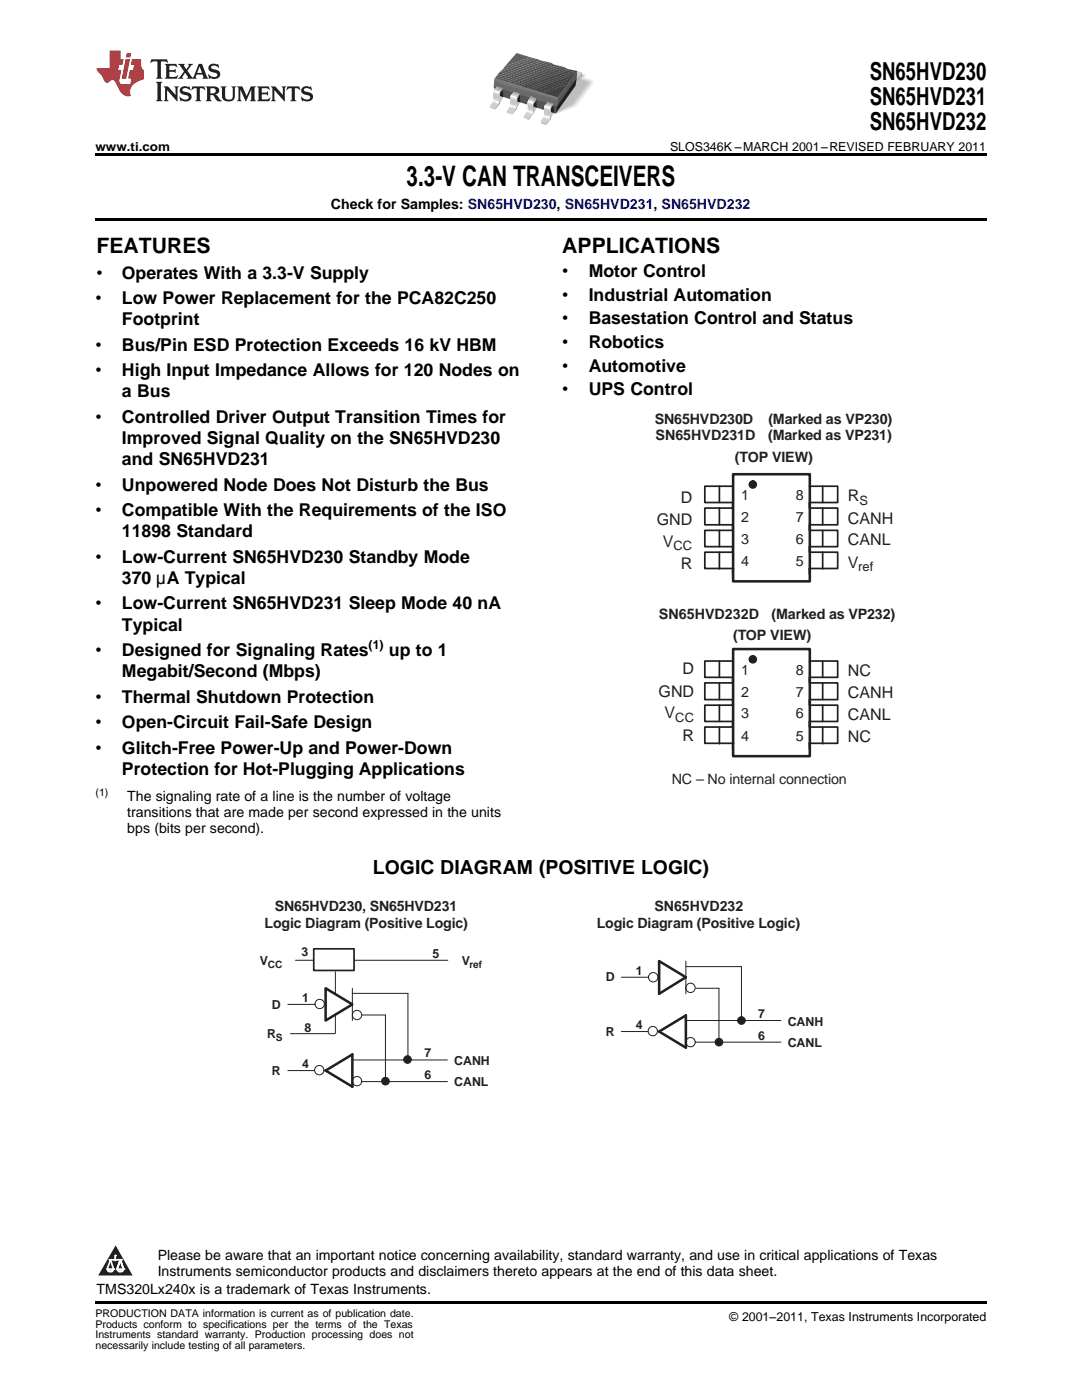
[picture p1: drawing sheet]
<svg xmlns="http://www.w3.org/2000/svg" width="216mm" height="279mm" viewBox="0 0 216 279" stroke-linecap="round" stroke-linejoin="round" font-family="sans-serif">
<path d="M30.2 11.8l-.2 .8a1.31 1.31 0 0 1 1.4-.3v2.9l-.3 .5h1.3l-.3-.5v-2.7l.3-.3a1.09 1.09 0 0 1 1.1 .4l-.2-.8zM32.9 12.8l.3 .4v2l-.3 .5h2.4l.2-.7a1.48 1.48 0 0 1-1.7 .3v-1l1 .1 .2 .2v-.9l-.2 .3h-1v-.7l.2-.2a1.73 1.73 0 0 1 1.4 .3l-.2-.6zM35.5 12.8l1.2 1.4-.7 1-.5 .5h1.1l-.2-.3 .5-.9 .6 .9-.2 .3h2l-.3-.3 .2-.5h1.2l.2 .5-.2 .3h1.2l-.3-.4-1-2.5h-.6l-1.3 2.7-1-1.4 1.1-1.3h-1l.2 .2-.5 .9-.5-.9 .2-.2zM39.8 13.3l.5 1.3h-1zM41.9 12.9a.83 .83 0 0 0-.3 1 .83 .83 0 0 0 .8 .5l.8 .2 .2 .3a1 1 0 0 1-1 .5 1 1 0 0 1-.8-.6l.1 .9 .2-.1a1.65 1.65 0 0 0 2-.5 .89 .89 0 0 0-.8-1.2l-.8-.2-.2-.3a.91 .91 0 0 1 1.6 .2l-.2-.8h-.4a1.34 1.34 0 0 0-1.2 .1zM31.1 16.3l.3 .5v2.9l-.3 .5h1.3l-.3-.5v-2.9l.3-.5zM32.7 17.2l.2 .5v2l-.2 .5h.9l-.3-.5 .1-1.7 2 2.2v-2.5l.3-.5h-.9l.2 .3v1.4l-1.5-1.7zM36.2 17.4a.83 .83 0 0 0-.3 .9 .83 .83 0 0 0 .8 .6l.8 .2 .2 .3a1 1 0 0 1-1 .5 1 1 0 0 1-.8-.6l.1 .9 .2-.1a1.66 1.66 0 0 0 2-.5 .89 .89 0 0 0-.9-1.2l-.7-.2-.2-.3a.91 .91 0 0 1 1.6 .2l-.2-.9-.4 .1a1.36 1.36 0 0 0-1.2 .1zM38.4 17.2l-.2 .9a.61 .61 0 0 1 1.1-.3v1.9l-.4 .5h1.3l-.3-.5v-1.9l.2-.2a.81 .81 0 0 1 .8 .5l-.1-.9zM41 17.2l.3 .5v2l-.3 .5h1.3l-.3-.3v-.9a.72 .72 0 0 1 .9 .6 .85 .85 0 0 0 1.4 .5l-.5-.3-.5-.7-.3-.3a.78 .78 0 0 0 .7-.7 .78 .78 0 0 0-.7-.8zM42 17.7l.2-.1a.6 .6 0 0 1 .7 .1 .6 .6 0 0 1 .1 .7l-.2 .2h-.8zM44 17.2l.3 .3a3.4 3.4 0 0 0 .3 2.4 1.57 1.57 0 0 0 2.2-.3l.1-2.1 .2-.3h-1l.3 .5v1.5a.76 .76 0 0 1-.7 .7 .76 .76 0 0 1-.8-.7v-1.5l.3-.5zM47.3 17.2l.3 .5v2l-.3 .5h.9l-.2-.5v-1.8l1 2.3 1.1-2.3v1.8l-.2 .5h1.2l-.3-.5v-2l.3-.5h-1.1l-.8 2-.8-2zM51.3 17.2l.3 .5v2l-.3 .5h2.4l.2-.7a1.49 1.49 0 0 1-1.6 .3l-.1-1h1l.3 .3v-.9l-.3 .3h-1v-.7l.3-.2a1.73 1.73 0 0 1 1.4 .3l-.3-.7zM54.1 17.2l.3 .5v2l-.3 .5h1l-.4-.5 .1-1.7 2 2.2v-2.5l.3-.5h-.9l.2 .3v1.4l-1.5-1.7zM57.4 17.2l-.2 .9a.8 .8 0 0 1 1-.5v2.1l-.3 .5h1.3l-.4-.5v-1.9l.2-.2a.81 .81 0 0 1 .9 .5l-.2-.9zM60.4 17.4a.83 .83 0 0 0-.3 .9 .83 .83 0 0 0 .8 .6l.8 .2 .2 .3a1 1 0 0 1-1 .5 1 1 0 0 1-.8-.6l.2 .9 .1-.1a1.66 1.66 0 0 0 2-.5 .89 .89 0 0 0-.8-1.2l-.8-.2-.2-.3a.91 .91 0 0 1 1.6 .2l-.2-.9-.3 .1a1.35 1.35 0 0 0-1.3 .1z" fill="#231f20"/>
<path d="M21.9 10.1v3.5h-2.6a2.13 2.13 0 0 0 .9 1.4l.4 .6a.94 .94 0 0 0 1.1 .9 .75 .75 0 0 1 .6-.5 .75 .75 0 0 1 .7 .4l.5 1a2.1 2.1 0 0 0 2.6 1.7 2.2 2.2 0 0 1 1.7-3l.9-.3v-1.8a1.16 1.16 0 0 1-.5-1v-1.2h-1.9l-.2 1.2h.7l-.3 1h-.6l-.3 1.3v.3l.6 .1-.2 1.1h-.9a.93 .93 0 0 1-1.3-.8l.4-2h-.6l.2-1h.6l.3-1.2h-.6v-1.7zM25.1 11.8l-.8 3.9h.9l.7-3.9zM25.3 10.6l-.2 .9h.9l.2-.9z" fill="#ee1d23"/>
<g fill="#c7c8ca">
<path d="M99.4 19l1 .4-.8 1.5z"/>
<path d="M102.9 20.2l.9 .2-.9 1.4z"/>
<path d="M106.3 21.2l.8 .3-.8 1.4z"/>
<path d="M109.6 22.2l.9 .3-.7 1.5z"/>
</g>
<path d="M102.1 17.8l6.1-4.8 8.8 1.8-.4 .7 1.5 .3a.59 .59 0 0 1 .3 .8l-3.4 4.7-4 1.4-9.9-3.3z" fill-rule="evenodd" fill="#f2f3f4"/>
<path d="M102.2 17.8l6-4.6 8.6 1.8-.3 .5 1.5 .6 .3 .3-3.5 4.8-3.8 1.5-9.6-3.3z" fill-rule="evenodd" fill="#e9eaeb"/>
<path d="M102.4 17.8l5.8-4.4 8.6 1.6-.5 .7 .7 .1a1.07 1.07 0 0 1 1.1 .8l-2.6 3.3a4 4 0 0 1-2.2 1.7l-2.3 1.1-9.4-3.5z" fill-rule="evenodd" fill="#e0e1e3"/>
<path d="M102.7 17.8l5.5-4.4 8.4 1.6-.5 .7 .5 .1a1.07 1.07 0 0 1 1.2 .7l-.6 1-1.8 2.4a3.9 3.9 0 0 1-2.2 1.7l-2.2 .9-3.3-1.1-5.8-2.2z" fill-rule="evenodd" fill="#d5d6d8"/>
<path d="M102.9 17.8l5.3-4.3 8.3 1.5-.6 .8 1.5 .4 .2 .3-2.4 3.3a3.1 3.1 0 0 1-1.8 1.5l-2.4 1.2-8.9-3.3z" fill-rule="evenodd" fill="#cdced0"/>
<path d="M103.1 17.8l5.3-4.1 8.1 1.3-.7 .8 1.2 .4 .3 .3v.3l-3 4.1-3.4 1.6-8.5-3.5z" fill-rule="evenodd" fill="#c7c8ca"/>
<path d="M103.4 17.8l5-3.9 7.9 1.1-.5 .8 1 .4 .4 .3-.1 .3-2.9 3.9-3.3 1.8-8.3-3.5z" fill-rule="evenodd" fill="#bcbdc0"/>
<path d="M115 14.1l1.1 .4-1 1.5-.4-1.4z" fill-rule="evenodd" fill="#cbcfd4"/>
<path d="M116.1 14.5v.5l-1.1 1.4 .1-.4z" fill="#a4a7ad"/>
<g fill="#cbcfd4">
<path d="M114.8 14.3l1.1 .3z"/>
<path d="M114.8 14.3l1.1 .3v.2z"/>
<path d="M114.8 14.3l1.1 .5-1.1-.3z"/>
<path d="M114.7 14.5l1.1 .3v.2z"/>
<path d="M114.8 14.6l1 .4z"/>
<path d="M114.8 14.3l.2-.2 1.1 .4-.2 .1z" fill-rule="evenodd"/>
<path d="M114.7 14.5l1.2 .3z" fill-rule="evenodd"/>
</g>
<g fill="#c4c9cf">
<path d="M114.8 14.6l1 .4z"/>
<path d="M114.8 14.6l1 .4v.2l-1-.4z"/>
<path d="M114.8 14.8l1 .4z"/>
<path d="M114.8 14.8l.8 .4-.8-.2z"/>
<path d="M114.8 15l.8 .2v.1z"/>
<path d="M114.8 15l.8 .3z"/>
</g>
<g fill="#c0c4ca">
<path d="M115 15.2l.6 .1z"/>
<path d="M115 15.2l.4 .1v.2l-.4-.2z"/>
<path d="M115 15.3l.4 .2z"/>
<path d="M115 15.3l.4 .2v.2l-.4-.2z"/>
<path d="M115 15.5l.4 .2z"/>
</g>
<path d="M115 15.5l.3 .2-.2 .3z" fill="#babec4"/>
<path d="M98.8 16.9l12.4 4 .2 .3-.5 1.5-11.9-3.8-.5-1.6z" fill-rule="evenodd" fill="#545557"/>
<path d="M115.1 15.5l-.3 1.6-3.9 5.6 .3-2z" fill-rule="evenodd" fill="#231f20"/>
<path d="M115 14.1l.1 1.4-3.9 5.7v-1.8l-.2-.2z" fill-rule="evenodd" fill="#545557"/>
<path d="M98.7 15.7l12.3 3.5 .4 .2-.2 1.8-12.7-3.9z" fill-rule="evenodd" fill="#6b6a6e"/>
<g fill="#414142">
<path d="M108.2 18.6l5.1-1.8-2.1 2.6z"/>
<path d="M107.6 18.5l6.1-2.3-.4 .6-5.1 1.8z" fill-rule="evenodd"/>
<path d="M107 18.1l7.2-2.6-.5 .7-6.1 2.3z" fill-rule="evenodd"/>
<path d="M106.1 17.9l8.6-3.1-.5 .7-7.2 2.6z" fill-rule="evenodd"/>
</g>
<g fill="#48494b">
<path d="M105.5 17.8l9.6-3.5-.4 .5-8.6 3.1z" fill-rule="evenodd"/>
<path d="M104.9 17.6l9.8-3.5h.4v.2l-9.6 3.5z" fill-rule="evenodd"/>
<path d="M104.2 17.3l9.6-3.4 .9 .2-9.8 3.5z" fill-rule="evenodd"/>
</g>
<g fill="#4e4e50">
<path d="M103.6 17.1l9.5-3.4 .7 .2-9.6 3.4z" fill-rule="evenodd"/>
<path d="M102.9 16.9l9.7-3.5 .5 .3-9.5 3.4z" fill-rule="evenodd"/>
<path d="M102.2 16.8l9.7-3.6 .7 .2-9.7 3.5z" fill-rule="evenodd"/>
</g>
<g fill="#545557">
<path d="M101.6 16.4l9.6-3.4 .7 .2-9.7 3.6z" fill-rule="evenodd"/>
<path d="M100.8 16.3l9.7-3.4 .7 .1-9.6 3.4z" fill-rule="evenodd"/>
<path d="M100.1 16.2l9.8-3.7 .6 .4-9.7 3.4z" fill-rule="evenodd"/>
<path d="M99.4 16l9.9-3.6 .6 .1-9.8 3.7z" fill-rule="evenodd"/>
</g>
<g fill="#5c5b5e">
<path d="M98.8 15.7l9.6-3.5 .9 .2-9.9 3.6z" fill-rule="evenodd"/>
<path d="M99.1 15.2l8.7-3.2 .6 .2-9.7 3.5z" fill-rule="evenodd"/>
<path d="M99.6 14.5l7.5-2.7 .7 .2-8.7 3.2z" fill-rule="evenodd"/>
<path d="M99.6 14.5l.7-.6 6.2-2.3 .6 .2z" fill-rule="evenodd"/>
</g>
<g fill="#616164">
<path d="M103.1 10.6l2.8 .8-5.1 1.8z"/>
<path d="M100.8 13.2l5.1-1.8 .6 .2-6.2 2.3z" fill-rule="evenodd"/>
</g>
<g fill="#808084">
<path d="M98.8 15.7l12.4 3.7v.3l-12.4-3.9z"/>
<path d="M98.8 15.8l12.4 3.8v.1l-12.4-3.7z" fill-rule="evenodd"/>
</g>
<g fill="#78797c">
<path d="M98.8 15.8l12.4 3.9v.2l-12.5-3.9z" fill-rule="evenodd"/>
<path d="M98.7 16l11.6 3.4 .9 .3v.2l-12.5-3.7z" fill-rule="evenodd"/>
</g>
<g fill="#757578">
<path d="M98.7 16l12.5 3.9v.2l-12.5-3.8z" fill-rule="evenodd"/>
<path d="M98.7 16.2l9 2.7 3.5 1.2v.1l-12.5-3.9z" fill-rule="evenodd"/>
</g>
<g fill="#6b6a6e">
<path d="M98.7 16.4l12.5 4v.2l-12.5-4z"/>
<path d="M98.7 16.3l10.2 3 2.3 .8v.1z" fill-rule="evenodd"/>
<path d="M98.7 16.3l8.6 2.7 3.9 1.2v.2z" fill-rule="evenodd"/>
</g>
<path d="M115.1 14.3l-3.7 5.3z" fill="#717275"/>
<g fill="#6b6a6e">
<path d="M115.1 14.3l-.9 1.5-2.8 3.9 .8-1.4z" fill-rule="evenodd"/>
<path d="M115.1 14.3l-1.4 2.2-2.3 3.2 .3-.7z" fill-rule="evenodd"/>
</g>
<path d="M115.1 14.5l-3.7 5.4v-.3z" fill-rule="evenodd" fill="#67676a"/>
<g fill="#616164">
<path d="M115.1 14.5l-3.7 5.4 .3-.7z" fill-rule="evenodd"/>
<path d="M115.1 14.5v.3l-3.7 5.1 .3-.7z" fill-rule="evenodd"/>
</g>
<path d="M115.1 14.6l-3.7 5.5v-.4z" fill-rule="evenodd" fill="#5c5b5e"/>
<g fill="#545557">
<path d="M115.1 14.6v.4l-3.7 5.2v-.3z"/>
<path d="M115.1 14.6l-3.7 5.5 .6-1.1z" fill-rule="evenodd"/>
</g>
<g fill="#babec4">
<path d="M97.8 21.2l1 .3v.3l-1-.3z"/>
<path d="M101.1 22.4l1.1 .3v.2l-1.1-.4z"/>
<path d="M104.5 23.3l1 .3v.4l-1-.5z"/>
<path d="M108 24.3l.9 .3v.4l-.9-.4z"/>
</g>
<g fill="#231f20">
<path d="M99.4 17.4l.9 .2 .1 1.8-1-.4z" fill-rule="evenodd"/>
<path d="M102.7 18.5l1 .2 .1 1.7-.9-.2z" fill-rule="evenodd"/>
<path d="M106.1 19.6l.9 .1 .1 1.8-1-.3z" fill-rule="evenodd"/>
<path d="M109.6 20.6l.8 .1 .1 1.8-.9-.3z" fill-rule="evenodd"/>
</g>
<g fill="#a4a7ad">
<path d="M100.3 17.6v.3a.96 .96 0 0 0-.5 1l-.1 1.8-.9 1.1v-.3l.6-.8 .2-.5 .1-1.7z" fill-rule="evenodd"/>
<path d="M103.7 18.6l-.4 1.1-.1 1.8-1 1.4 .9-1.7v-1.8z" fill-rule="evenodd"/>
<path d="M107 19.6a1.31 1.31 0 0 1-.5 1.1l-.1 2-.9 1.3v-.4l.7-.9 .1-1.8a1.56 1.56 0 0 1 .7-1.3z" fill-rule="evenodd"/>
<path d="M110.4 20.7v.3a1.03 1.03 0 0 0-.5 1v1.8l-1 1.2v-.4l.7-.8 .2-.5-.9 1.3a2.93 2.93 0 0 0 .9-2.9z" fill-rule="evenodd"/>
</g>
<g fill="#e6e9ed">
<path d="M99.1 17.3l1.2 .3-1.8 .9v-.2l.2-.4 1.6-.3-.6 .9-.1 1.9-.8 1.1-1-.3 .7-1.1a3.2 3.2 0 0 1 .6-2.8z" fill-rule="evenodd"/>
<path d="M102.6 18.3l1.1 .4a1.23 1.23 0 0 0-.6 1.2v1.3l-.9 1.5-1.1-.3 .8-1.5v-1.8z" fill-rule="evenodd"/>
<path d="M106 19.2l1 .5-.7 .7-.1 2.3-.7 .9-1-.3 .7-1.3v-1.7z" fill-rule="evenodd"/>
<path d="M109.3 20.4l1.1 .3-.5 .6-1.3 .2 .1-.5 1.2 .3-.1 .4a2.93 2.93 0 0 1-.9 2.9l-1.1-.3 .8-1.1a2.74 2.74 0 0 1 .7-2.8zM107.8 24.3l2-1-.2 .5z" fill-rule="evenodd"/>
</g>
<g fill="#fff">
<path d="M98.8 17.8l1 .5-.2 .3v1.6l-.2 .5-1.1-.3 .2-.3v-1.6z" fill-rule="evenodd"/>
<path d="M102.1 18.9l1.1 .3-.1 .4v1.6l-.2 .5-1.2-.4 .2-.3v-1.6z" fill-rule="evenodd"/>
<path d="M105.5 19.9l1 .3-.2 .7v1.5l-.2 .5-.9-.5 .2-.6v-1.5z" fill-rule="evenodd"/>
<path d="M108.8 21.1l.1-.2 1 .4-.3 2.5 .3-2.5-.1 .4v1.6l-.2 .5-1.2-.3 .2-.3v-1.7z" fill-rule="evenodd"/>
</g>
<path d="M99.1 17.3l1.2 .3-.2 .2z" fill="#8f9094"/>
<path d="M99.1 17.3l1.2 .3v.2l-1.3-.4z" fill-rule="evenodd" fill="#96979c"/>
<path d="M99 17.4l1.1 .4v.1z" fill-rule="evenodd" fill="#9fa1a6"/>
<path d="M99 17.4l1.1 .4v.1l-1.1-.3z" fill-rule="evenodd" fill="#a4a7ad"/>
<path d="M98.8 17.6l1.1 .3v.2z" fill-rule="evenodd" fill="#aeb2b8"/>
<path d="M99 17.6l.9 .3v.2l-1.1-.3z" fill-rule="evenodd" fill="#babec4"/>
<path d="M98.8 17.8l1.1 .3z" fill-rule="evenodd" fill="#c0c4ca"/>
<path d="M98.8 17.8l1 .3v.2l-1.1-.4z" fill-rule="evenodd" fill="#c7cdd4"/>
<path d="M98.7 17.9l1.1 .4z" fill="#cfd7df"/>
<path d="M102.6 18.3l1.1 .3-1.3-.1z" fill-rule="evenodd" fill="#8f9094"/>
<path d="M102.4 18.5l1.2 .2z" fill-rule="evenodd" fill="#96979c"/>
<path d="M102.4 18.5l1.2 .3-.2 .1-1-.3z" fill-rule="evenodd" fill="#9fa1a6"/>
<path d="M102.2 18.6l1.4 .3z" fill-rule="evenodd" fill="#a4a7ad"/>
<path d="M102.2 18.7l.2-.1 1 .3v.1z" fill-rule="evenodd" fill="#aeb2b8"/>
<path d="M102.2 18.7l1.2 .3z" fill-rule="evenodd" fill="#babec4"/>
<path d="M102.1 18.9l.1-.2 1 .3v.2z" fill-rule="evenodd" fill="#c0c4ca"/>
<path d="M102.1 18.9l1.1 .3z" fill-rule="evenodd" fill="#c7cdd4"/>
<path d="M102.1 18.9l1.1 .3-.1 .2-1-.4z" fill-rule="evenodd" fill="#cfd7df"/>
<path d="M106 19.2l1 .5-1.1-.3z" fill="#8f9094"/>
<path d="M105.9 19.4l1.1 .3-.2 .2-.9-.3z" fill-rule="evenodd" fill="#96979c"/>
<path d="M105.7 19.6l.2-.2 1.1 .3-.2 .2z" fill-rule="evenodd" fill="#9fa1a6"/>
<path d="M105.7 19.6l1.1 .3v.2z" fill-rule="evenodd" fill="#a4a7ad"/>
<path d="M105.7 19.6l1.1 .3v.1l-1.1-.3z" fill-rule="evenodd" fill="#aeb2b8"/>
<path d="M105.5 19.7l1.1 .4v.1z" fill-rule="evenodd" fill="#babec4"/>
<path d="M105.5 19.7l1.1 .4-.1 .1-1-.3z" fill-rule="evenodd" fill="#c0c4ca"/>
<path d="M105.5 19.9l1.1 .3z" fill-rule="evenodd" fill="#c7cdd4"/>
<path d="M105.5 19.9l1 .3v.2l-1.1-.3z" fill="#cfd7df"/>
<path d="M109.3 20.4l1.1 .3-.1 .2z" fill="#8f9094"/>
<path d="M109.1 20.6l.2-.2 1.1 .3v.2z" fill-rule="evenodd" fill="#96979c"/>
<path d="M109.1 20.6h.5l.7 .4z" fill-rule="evenodd" fill="#9fa1a6"/>
<path d="M109.1 20.6l1.2 .4-1.2-.3z" fill-rule="evenodd" fill="#a4a7ad"/>
<path d="M108.9 20.7l1.2 .3z" fill-rule="evenodd" fill="#aeb2b8"/>
<path d="M109.1 20.7l1 .3v.2l-1.2-.3z" fill-rule="evenodd" fill="#babec4"/>
<path d="M108.9 20.9l1.2 .3z" fill-rule="evenodd" fill="#c0c4ca"/>
<path d="M108.7 21l.2-.1 1 .3v.1z" fill-rule="evenodd" fill="#c7cdd4"/>
<path d="M108.7 21l1.2 .3z" fill="#cfd7df"/>
<path d="M98.5 18.5l1.1 .2v1.5l-1.1-.3z" fill="#cdd3db"/>
<g fill="#c7cdd4">
<path d="M98.5 18.6l1.1 .3v1.2l-1.1-.4z" fill-rule="evenodd"/>
<path d="M98.5 18.6l1.1 .3v1l-1.1-.3z" fill-rule="evenodd"/>
</g>
<path d="M98.5 18.7l1.1 .3v.9l-1.1-.3z" fill-rule="evenodd" fill="#cbcfd4"/>
<g fill="#c4c9cf">
<path d="M98.5 18.7l1.1 .3v.7l-1.1-.3z" fill-rule="evenodd"/>
<path d="M98.5 18.9l1.1 .3v.5l-1.1-.3z" fill-rule="evenodd"/>
</g>
<path d="M98.5 19l1.1 .4v.2l-1.1-.4z" fill="#c0c4ca"/>
<path d="M101.9 19.6l1.2 .3v1.3l-1.2-.3z" fill="#cdd3db"/>
<g fill="#c7cdd4">
<path d="M101.9 19.6l1.2 .3v1.1l-1.2-.3z" fill-rule="evenodd"/>
<path d="M101.9 19.7l1.2 .4v.9l-1.2-.3z" fill-rule="evenodd"/>
</g>
<path d="M101.9 19.7l1.2 .4v.8l-1.2-.3z" fill-rule="evenodd" fill="#cbcfd4"/>
<g fill="#c4c9cf">
<path d="M101.9 19.9l1.2 .3v.7l-1.2-.3z" fill-rule="evenodd"/>
<path d="M101.9 19.9l1.2 .3v.5l-1.2-.3z" fill-rule="evenodd"/>
</g>
<path d="M101.9 20.1l1.2 .3v.2l-1.2-.4z" fill="#c0c4ca"/>
<path d="M105.4 20.6l.9 .3v1.3l-.9-.4z" fill="#cdd3db"/>
<g fill="#c7cdd4">
<path d="M105.4 20.6l.9 .3v1.3l-.9-.4z" fill-rule="evenodd"/>
<path d="M105.4 20.7l.9 .3v1l-.9-.3z" fill-rule="evenodd"/>
</g>
<path d="M105.4 20.7l.9 .3v.8l-.9-.3z" fill-rule="evenodd" fill="#cbcfd4"/>
<g fill="#c4c9cf">
<path d="M105.4 20.9l.9 .3v.6l-.9-.3z" fill-rule="evenodd"/>
<path d="M105.4 21l.9 .3v.4l-.9-.4z" fill-rule="evenodd"/>
</g>
<path d="M105.4 21l.9 .3v.4l-.9-.4z" fill="#c0c4ca"/>
<path d="M108.6 21.5l1.2 .3v1.5l-1.2-.3z" fill="#cdd3db"/>
<g fill="#c7cdd4">
<path d="M108.6 21.7l1.2 .3v1.2l-1.2-.3z" fill-rule="evenodd"/>
<path d="M108.6 21.7l1.2 .3v1l-1.2-.3z" fill-rule="evenodd"/>
</g>
<path d="M108.6 21.8l1.2 .4v.8l-1.2-.3z" fill-rule="evenodd" fill="#cbcfd4"/>
<g fill="#c4c9cf">
<path d="M108.6 21.8l1.2 .4v.7l-1.2-.4z" fill-rule="evenodd"/>
<path d="M108.6 22l1.2 .4v.5l-1.2-.4z" fill-rule="evenodd"/>
</g>
<path d="M108.6 22.2l1.2 .3v.2l-1.2-.3z" fill="#c0c4ca"/>
<g fill="#cbd8e2">
<path d="M98.7 17.9l1.1 .4-.2 .4-1.1-.2zM98.7 17.9l1.1 .4-1.3 .2z" fill-rule="evenodd"/>
<path d="M102.1 18.9l1 .5-.2 .5-1-.5z" fill-rule="evenodd"/>
<path d="M105.4 20.1l1.1 .3-.2 .5-.9-.3zM105.4 20.1l1.1 .3-1.1 .2z" fill-rule="evenodd"/>
<path d="M108.7 21l1.2 .3-.1 .5-1.2-.3zM108.7 21l1.2 .3-1.3 .2z" fill-rule="evenodd"/>
</g>
<path d="M98.7 17.9l1.1 .4-.2 .4-1.1-.2z" fill-rule="evenodd" fill="#d4dee7"/>
<path d="M98.7 17.9l1.1 .4-.2 .4-1.1-.2z" fill-rule="evenodd" fill="#e1e7ee"/>
<path d="M98.5 18.3a.72 .72 0 0 1 1.1 .3z" fill-rule="evenodd" fill="#ecf3f7"/>
<path d="M101.9 19.1h.3l.9 .3v.3l-1.2-.3z" fill-rule="evenodd" fill="#d4dee7"/>
<path d="M101.9 19.1h.3l.9 .3v.3l-1.2-.3z" fill-rule="evenodd" fill="#e1e7ee"/>
<path d="M101.9 19.1l1.2 .3v.3l-1.2-.3z" fill-rule="evenodd" fill="#ecf3f7"/>
<path d="M105.4 20.1l1.1 .3-.2 .3h-.3l-.6-.3z" fill-rule="evenodd" fill="#d4dee7"/>
<path d="M105.4 20.1l1.1 .3-.2 .3-.9-.3z" fill-rule="evenodd" fill="#e1e7ee"/>
<path d="M105.4 20.1l1.1 .3-.1 .1-.1 .2-.9-.3z" fill-rule="evenodd" fill="#ecf3f7"/>
<path d="M108.7 21l1.2 .3-.1 .5-1.2-.3z" fill-rule="evenodd" fill="#d4dee7"/>
<path d="M108.7 21l1.2 .3-.1 .5-1.2-.3z" fill-rule="evenodd" fill="#e1e7ee"/>
<path d="M108.7 21l1.1 .5v.2l-1.2-.4z" fill-rule="evenodd" fill="#ecf3f7"/>
<g fill="#fff">
<path d="M98.5 18.3l.2-.2 .9 .4v.1l-1.1-.3 .2-.2 .9 .5z" fill-rule="evenodd"/>
<path d="M101.9 19.1l.2-.1 1 .4v.3z" fill-rule="evenodd"/>
<path d="M105.4 20.1l1.1 .3-.1 .1-.1 .2-.9-.3zM105.4 20.1l1.1 .3h-1.1z" fill-rule="evenodd"/>
<path d="M108.7 21.2l1.1 .3v.2l-1.2-.4 .1-.1 1.1 .5-1.2-.4z" fill-rule="evenodd"/>
</g>
<path d="M98.5 19.7l1.1 .5-.2 .5-1.1-.3z" fill-rule="evenodd" fill="#cbd8e2"/>
<path d="M98.5 19.9l1.1 .3-.1 .3-.1 .1-1.1-.4z" fill-rule="evenodd" fill="#e1e7ee"/>
<path d="M98.5 19.9l1.1 .3v.2l-.2 .2-.9-.4z" fill-rule="evenodd" fill="#ecf3f7"/>
<path d="M98.5 19.9l.9 .7-.9-.4v-.3l1.1 .5-.2 .2-.9-.4z" fill-rule="evenodd" fill="#fff"/>
<path d="M101.9 20.9l1.2 .3-.2 .5-1.2-.4z" fill-rule="evenodd" fill="#cbd8e2"/>
<path d="M101.9 20.9l1 .3v.5l-1.2-.4z" fill-rule="evenodd" fill="#e1e7ee"/>
<path d="M101.9 21l.7 .2 .3 .1v.2l-1.2-.3z" fill-rule="evenodd" fill="#ecf3f7"/>
<path d="M101.9 21l1 .5-1.2-.3 .2-.2 1 .3v.2l-1.2-.3z" fill-rule="evenodd" fill="#fff"/>
<path d="M105.4 21.8l.9 .4-.2 .5-.9-.3z" fill-rule="evenodd" fill="#cbd8e2"/>
<path d="M105.2 21.8l1.1 .4-.2 .5-.9-.3z" fill-rule="evenodd" fill="#e1e7ee"/>
<path d="M105.2 22l.9 .3 .2 .2-.2 .2-.9-.3z" fill-rule="evenodd" fill="#ecf3f7"/>
<path d="M105.2 22l1.1 .5-1.1-.3v-.2l1.1 .4v.1l-1.1-.3z" fill-rule="evenodd" fill="#fff"/>
<path d="M108.6 22.9l1.2 .4-.2 .5-1.2-.3z" fill-rule="evenodd" fill="#cbd8e2"/>
<path d="M108.6 23l1.2 .3-.2 .3-.5-.1-.7-.2z" fill-rule="evenodd" fill="#e1e7ee"/>
<path d="M108.6 23l1.2 .3-.2 .3-1-.3z" fill-rule="evenodd" fill="#ecf3f7"/>
<path d="M108.6 23l1 .6-1-.3v-.3l1.2 .5-.2 .1-1-.3z" fill-rule="evenodd" fill="#fff"/>
<path d="M98.3 20.4l1.1 .3-.6 .8-1-.3z" fill-rule="evenodd" fill="#d5dae0"/>
<g fill="#cdd3db">
<path d="M98.3 20.4l1 .3-.5 .8-1-.3z" fill-rule="evenodd"/>
<path d="M98.1 20.8l.2-.2 1 .3-.5 .6-1-.3z" fill-rule="evenodd"/>
</g>
<g fill="#cbcfd4">
<path d="M98 20.9l.4-.2 .9 .3-.5 .5-1-.3z" fill-rule="evenodd"/>
<path d="M98.2 20.7l.9 .3-.3 .5-1-.3z" fill-rule="evenodd"/>
</g>
<path d="M101.7 21.3l1.2 .4-.7 1-1.1-.3z" fill-rule="evenodd" fill="#d5dae0"/>
<g fill="#cdd3db">
<path d="M101.7 21.5l1 .3-.5 .9-1.1-.3z" fill-rule="evenodd"/>
<path d="M101.6 21.5l1.1 .3-.5 .9-1.1-.3z" fill-rule="evenodd"/>
</g>
<g fill="#cbcfd4">
<path d="M101.6 21.7l1 .3-.4 .7-1.1-.3z" fill-rule="evenodd"/>
<path d="M101.4 21.8l1.2 .4-.4 .5-1.1-.3z" fill-rule="evenodd"/>
</g>
<path d="M105.2 22.4l.9 .3-.6 .9-1-.3z" fill-rule="evenodd" fill="#d5dae0"/>
<g fill="#cdd3db">
<path d="M105 22.5l1.1 .4-.6 .7-1-.3z" fill-rule="evenodd"/>
<path d="M105 22.5l1 .5-.5 .6-1-.3z" fill-rule="evenodd"/>
</g>
<g fill="#cbcfd4">
<path d="M104.9 22.7l1.1 .3-.5 .6-1-.3z" fill-rule="evenodd"/>
<path d="M104.9 22.9l1 .3-.4 .4-1-.3z" fill-rule="evenodd"/>
</g>
<path d="M108.4 23.5l1.2 .3-.7 .8-.9-.3z" fill-rule="evenodd" fill="#d5dae0"/>
<g fill="#cdd3db">
<path d="M108.4 23.5l1 .3-.5 .8-.9-.3z" fill-rule="evenodd"/>
<path d="M108.2 23.6l1.2 .4-.5 .6-.9-.3z" fill-rule="evenodd"/>
</g>
<g fill="#cbcfd4">
<path d="M108.2 23.8l1.2 .3-.5 .5-.9-.3z" fill-rule="evenodd"/>
<path d="M108.2 23.8l1.1 .3-.4 .5-.9-.3z" fill-rule="evenodd"/>
</g>
<path d="M23.1 248.5l3.4 6.1h-6.9z" fill="#231f20"/>
<path d="M21.4 253.3h1.2l-.3 .5h-.3a.55 .55 0 0 1-.6-.5z" fill-rule="evenodd" fill="#fff"/>
<path d="M21.4 253.3h1.2l-.3 .5h-.3a.55 .55 0 0 1-.6-.5z" fill="none" stroke="#231f20" stroke-width=".34"/>
<path d="M21.4 253.3l1.2 .1-.3 .4h-.5z" fill="none" stroke="#fff" stroke-width=".34"/>
<path d="M23 251.5h.1" fill="none" stroke="#fff" stroke-width=".34"/>
<path d="M23 250.6v.9z" fill="#fff"/>
<path d="M23 250.6v.9z" fill="none" stroke="#fff" stroke-width=".34"/>
<circle cx="23" cy="250.6" r=".17" fill="#fff"/>
<path d="M21.9 251.4h.1" fill="none" stroke="#fff" stroke-width=".34"/>
<path d="M21.9 251.4h2.3z" fill="#fff"/>
<path d="M21.9 251.4h2.3z" fill="none" stroke="#fff" stroke-width=".34"/>
<circle cx="24.2" cy="251.4" r=".17" fill="#fff"/>
<path d="M23.3 253.3h.1" fill="none" stroke="#fff" stroke-width=".34"/>
<path d="M24 251.4l-.7 1.9z" fill="#fff"/>
<path d="M24 251.4l-.7 1.9z" fill="none" stroke="#fff" stroke-width=".34"/>
<path d="M24 251.4l.7 1.9z" fill="#fff"/>
<path d="M24 251.4l.7 1.9z" fill="none" stroke="#fff" stroke-width=".34"/>
<path d="M24.6 253.3h.1" fill="none" stroke="#fff" stroke-width=".34"/>
<circle cx="21.4" cy="253.3" r=".17" fill="#fff"/>
<path d="M22.1 251.4l-.7 1.9z" fill="#fff"/>
<path d="M22.1 251.4l-.7 1.9z" fill="none" stroke="#fff" stroke-width=".34"/>
<path d="M22.1 251.4l.5 1.9z" fill="#fff"/>
<path d="M22.1 251.4l.5 1.9z" fill="none" stroke="#fff" stroke-width=".34"/>
<circle cx="22.6" cy="253.3" r=".17" fill="#fff"/>
<path d="M23.4 253.3h1.3a.65 .65 0 0 1-.7 .5 .65 .65 0 0 1-.6-.5z" fill-rule="evenodd" fill="#fff"/>
<path d="M23.4 253.3h1.3a.65 .65 0 0 1-.7 .5 .65 .65 0 0 1-.6-.5z" fill="none" stroke="#231f20" stroke-width=".34"/>
<path d="M23.4 253.3h1.3l-.4 .5h-.6z" fill="none" stroke="#fff" stroke-width=".34"/>
<path d="M23.3 253.3h.1" fill="none" stroke="#fff" stroke-width=".34"/>
<circle cx="24.7" cy="253.3" r=".17" fill="#fff"/>
<path d="M146.3 94.6h15.3v21.4h-15.3z" fill="none" stroke="#231f20" stroke-width=".51"/>
<path d="M161.5 97h5.6v3.3h-5.6v1.1h5.6v3.3h-5.6v1.1h5.6v3.3h-5.6v1.1h5.6v3.3h-5.6" fill="none" stroke="#231f20" stroke-width=".34"/>
<circle cx="161.5" cy="113.5" r=".17" fill="#231f20"/>
<path d="M161.5 113.5v1.1" fill="none" stroke="#231f20" stroke-width=".34"/>
<circle cx="146.2" cy="113.5" r=".17" fill="#231f20"/>
<circle cx="150.2" cy="96.7" r=".68" fill="#231f20"/>
<circle cx="150.2" cy="96.7" r=".68" fill="none" stroke="#231f20" stroke-width=".34"/>
<circle cx="150.3" cy="96.8" r=".17" fill="#231f20"/>
<path d="M143.5 97v3.3M146.2 97h-5.6v3.3h5.6v1.1h-5.6v3.3h5.6v1.1h-5.6v3.3h5.6v1.1h-5.6v3.3h5.6v1.1M164.2 97v3.3M143.5 101.4v3.3M143.5 105.8v3.3M143.5 110.2v3.3M164.2 101.4v3.3M164.2 105.8v3.3M164.2 110.2v3.3M161.5 131.9h5.6v3.3h-5.6v1.1h5.6v3.3h-5.6v1.1h5.6v3.3h-5.6v1.1h5.6v3.2h-5.6" fill="none" stroke="#231f20" stroke-width=".34"/>
<path d="M146.3 129.5h15.3v21.4h-15.3z" fill="none" stroke="#231f20" stroke-width=".51"/>
<circle cx="161.5" cy="148.3" r=".17" fill="#231f20"/>
<path d="M161.5 148.3v1.2" fill="none" stroke="#231f20" stroke-width=".34"/>
<circle cx="146.2" cy="148.3" r=".17" fill="#231f20"/>
<circle cx="150.2" cy="131.6" r=".68" fill="#231f20"/>
<circle cx="150.2" cy="131.6" r=".68" fill="none" stroke="#231f20" stroke-width=".34"/>
<circle cx="150.3" cy="131.7" r=".17" fill="#231f20"/>
<path d="M143.5 131.9v3.3M143.5 136.3v3.3M146.2 131.9h-5.6v3.3h5.6v1.1h-5.6v3.3h5.6v1.1h-5.6v3.3h5.6v1.1h-5.6v3.2h5.6v1.2M164.2 131.9v3.3M164.2 136.3v3.3M143.5 140.7v3.3M143.5 145.1v3.3M164.2 140.7v3.3M164.2 145.1v3.3" fill="none" stroke="#231f20" stroke-width=".34"/>
<g fill="none" stroke="#231f20" stroke-width=".2">
<path d="M66.9 193.9v12.3M70.3 197.2v6.5M57.4 213.7h5.4M70.3 211.5h19M72.3 215.9h17M76.9 202.6v13.3"/>
<circle cx="71.2" cy="202.6" r=".93"/>
<circle cx="71.2" cy="215.8" r=".93"/>
</g>
<path d="M65 213.7l5.3-3.3v6.5z" fill="none" stroke="#231f20" stroke-width=".51"/>
<path d="M65 197.2l5.3 3.2-5.3 3.3z" fill="#fff"/>
<path d="M65 197.2l5.3 3.2-5.3 3.3z" fill="none" stroke="#231f20" stroke-width=".51"/>
<path d="M70.3 198.2h11.1M57.4 200.4h5.5M72.3 202.6h4.6" fill="none" stroke="#231f20" stroke-width=".2"/>
<circle cx="81.3" cy="211.5" r=".76" fill="#231f20"/>
<g fill="none" stroke="#231f20" stroke-width=".2">
<path d="M81.4 198.2v13"/>
<circle cx="81.3" cy="211.5" r=".76"/>
</g>
<circle cx="76.9" cy="215.8" r=".76" fill="#231f20"/>
<g fill="none" stroke="#231f20" stroke-width=".2">
<path d="M59 191.6h30.4M57.9 206.3h8.9"/>
<circle cx="63.7" cy="213.6" r=".93"/>
<circle cx="63.8" cy="200.4" r=".93"/>
<circle cx="76.9" cy="215.8" r=".76"/>
</g>
<path d="M62.6 189.4h8v4.3h-8z" fill="#fff"/>
<path d="M62.6 189.4h8v4.3h-8z" fill="none" stroke="#231f20" stroke-width=".34"/>
<g fill="none" stroke="#231f20" stroke-width=".2">
<path d="M124 195h5.4M136.9 191.8v6.5M136.9 192.9h11M138.9 197.2h4.6v10.8M124 205.9h5.3M136.9 203.7h18.9M138.8 208h17"/>
<circle cx="137.8" cy="197.1" r=".93"/>
<circle cx="137.8" cy="208" r=".93"/>
</g>
<path d="M131.5 191.8l5.4 3.2-5.4 3.3zM131.5 205.9l5.4-3.3v6.5z" fill="none" stroke="#231f20" stroke-width=".51"/>
<circle cx="147.9" cy="203.7" r=".76" fill="#231f20"/>
<g fill="none" stroke="#231f20" stroke-width=".2">
<path d="M147.9 192.9v10.8"/>
<circle cx="147.9" cy="203.7" r=".76"/>
</g>
<circle cx="143.5" cy="208" r=".76" fill="#231f20"/>
<g fill="none" stroke="#231f20" stroke-width=".2">
<circle cx="130.3" cy="195" r=".93"/>
<circle cx="130.3" cy="205.8" r=".93"/>
<circle cx="143.5" cy="208" r=".76"/>
</g>
<path d="M19 30.6h177.8v.5h-177.8zM19 43.6h177.8v.6h-177.8zM19 259.7h177.8v.5h-177.8z" fill="#000"/>
<text font-size="5.6" x="81.1" y="37">3.3-V CAN TRANSCEIVERS</text>
<g font-size="4.9">
<text x="173.6" y="16">SN65HVD230</text>
<text x="173.6" y="21">SN65HVD231</text>
<text x="173.6" y="25.9">SN65HVD232</text>
</g>
<g font-size="4.2">
<text x="19.2" y="50.5">FEATURES</text>
<text x="112.2" y="50.5">APPLICATIONS</text>
</g>
<text font-size="3.9" x="74.4" y="174.4">LOGIC DIAGRAM (POSITIVE LOGIC)</text>
<g font-size="3.5">
<text x="19.2" y="55.6">•</text>
<text x="24.3" y="55.6">Operates With a 3.3-V Supply</text>
<text x="112.2" y="55.2">•</text>
<text x="112.2" y="60">•</text>
<text x="117.5" y="55.2">Motor Control</text>
<text x="117.5" y="60">Industrial Automation</text>
<text x="19" y="60.7">•</text>
<text x="24.3" y="60.7">Low Power Replacement for the PCA82C250</text>
<text x="24.3" y="64.9">Footprint</text>
<text x="112.2" y="64.7">•</text>
<text x="117.5" y="64.7">Basestation Control and Status</text>
<text x="19" y="70">•</text>
<text x="24.3" y="70">Bus/Pin ESD Protection Exceeds 16 kV HBM</text>
<text x="112.2" y="69.4">•</text>
<text x="117.5" y="69.4">Robotics</text>
<text x="19" y="75.1">•</text>
<text x="24.3" y="75.1">High Input Impedance Allows for 120 Nodes on</text>
<text x="112.2" y="74.2">•</text>
<text x="117.5" y="74.2">Automotive</text>
<text x="24.3" y="79.3">a Bus</text>
<text x="112.2" y="78.9">•</text>
<text x="117.5" y="78.9">UPS Control</text>
<text x="19" y="84.4">•</text>
<text x="24.3" y="84.4">Controlled Driver Output Transition Times for</text>
<text x="24.3" y="88.6">Improved Signal Quality on the SN65HVD230</text>
<text x="24.3" y="92.9">and SN65HVD231</text>
<text x="19" y="97.9">•</text>
<text x="24.3" y="97.9">Unpowered Node Does Not Disturb the Bus</text>
<text x="19" y="103">•</text>
<text x="24.3" y="103">Compatible With the Requirements of the ISO</text>
<text x="24.3" y="107.2">11898 Standard</text>
<text x="19" y="112.3">•</text>
<text x="24.3" y="112.3">Low-Current SN65HVD230 Standby Mode</text>
<text x="24.3" y="116.6">370 μA Typical</text>
<text x="19" y="121.6">•</text>
<text x="24.3" y="121.6">Low-Current SN65HVD231 Sleep Mode 40 nA</text>
<text x="24.3" y="125.9">Typical</text>
<text x="19" y="131">•</text>
<text x="24.3" y="131">Designed for Signaling Rates</text>
<text x="77.6" y="131">up to 1</text>
<text x="24.3" y="135.2">Megabit/Second (Mbps)</text>
<text x="19" y="140.3">•</text>
<text x="24.3" y="140.3">Thermal Shutdown Protection</text>
<text x="19" y="145.3">•</text>
<text x="24.3" y="145.3">Open-Circuit Fail-Safe Design</text>
<text x="19" y="150.4">•</text>
<text x="24.3" y="150.4">Glitch-Free Power-Up and Power-Down</text>
<text x="24.3" y="154.7">Protection for Hot-Plugging Applications</text>
</g>
<g font-size="3.2" fill="#231f20">
<text x="135.8" y="100.4">D</text>
<text x="169.2" y="100">R</text>
<text x="131.1" y="104.8">GND</text>
<text x="169.2" y="104.5">CANH</text>
<text x="132.3" y="109.2">V</text>
<text x="135.8" y="113.6">R</text>
<text x="169.2" y="108.8">CANL</text>
<text x="169.2" y="113.3">V</text>
<text x="136.2" y="134.6">D</text>
<text x="169.2" y="134.9">NC</text>
<text x="131.4" y="139">GND</text>
<text x="132.6" y="143.4">V</text>
<text x="169.2" y="139.4">CANH</text>
<text x="169.2" y="143.7">CANL</text>
<text x="136.2" y="147.8">R</text>
<text x="169.2" y="148.2">NC</text>
</g>
<g font-size="2.9" fill="#231f20">
<text x="130.6" y="84.6">SN65HVD230D</text>
<text x="130.8" y="87.9">SN65HVD231D</text>
<text x="153.3" y="87.9">(Marked as VP231)</text>
<text x="153.3" y="84.6">(Marked as VP230)</text>
<text x="146.6" y="92.2">(TOP VIEW)</text>
<text x="147.9" y="99.8">1</text>
<text x="158.8" y="99.8">8</text>
<text x="147.9" y="104.1">2</text>
<text x="158.8" y="104.1">7</text>
<text x="147.9" y="108.5">3</text>
<text x="147.9" y="112.9">4</text>
<text x="158.8" y="108.5">6</text>
<text x="158.8" y="112.9">5</text>
<text x="131.5" y="123.6">SN65HVD232D</text>
<text x="154" y="123.6">(Marked as VP232)</text>
<text x="146.3" y="127.7">(TOP VIEW)</text>
<text x="147.9" y="134.7">1</text>
<text x="158.8" y="134.7">8</text>
<text x="147.9" y="139">2</text>
<text x="147.9" y="143.4">3</text>
<text x="158.8" y="139">7</text>
<text x="158.8" y="143.4">6</text>
<text x="147.9" y="147.8">4</text>
<text x="158.8" y="147.8">5</text>
<text x="134.1" y="156.4">NC – No internal connection</text>
</g>
<g font-size="2.8">
<text x="66" y="41.6">Check for Samples: SN65HVD230, SN65HVD231, SN65HVD232</text>
<text x="25.4" y="159.9">The signaling rate of a line is the number of voltage</text>
<text x="25.4" y="163.1">transitions that are made per second expressed in the units</text>
<text x="25.4" y="166.3">bps (bits per second).</text>
<text x="31.5" y="251.5">Please be aware that an important notice concerning availability, standard warranty, and use in critical applications of Texas</text>
<text x="31.5" y="254.7">Instruments semiconductor products and disclaimers thereto appears at the end of this data sheet.</text>
<text x="19.3" y="258.2">TMS320Lx240x is a trademark of Texas Instruments.</text>
</g>
<g font-size="2.8" fill="#231f20">
<text x="52.8" y="185.1">Logic Diagram (Positive Logic)</text>
<text x="54.8" y="181.9">SN65HVD230, SN65HVD231</text>
<text x="119.1" y="185.1">Logic Diagram (Positive Logic)</text>
<text x="130.6" y="181.9">SN65HVD232</text>
</g>
<g font-size="2.6" fill="#231f20">
<text x="171.5" y="100.7">S</text>
<text x="134.4" y="109.9">CC</text>
<text x="171.3" y="114">ref</text>
<text x="134.7" y="144.1">CC</text>
</g>
<g font-size="2.5">
<text x="19" y="30.1">www.ti.com</text>
<text x="133.7" y="30.1">SLOS346K –MARCH 2001–REVISED FEBRUARY 2011</text>
<text x="73.6" y="129.5">(1)</text>
<text x="145.5" y="263.6">© 2001–2011, Texas Instruments Incorporated</text>
</g>
<g font-size="2.5" fill="#231f20">
<text x="60.1" y="190.9">3</text>
<text x="86.3" y="191.2">5</text>
<text x="51.9" y="192.7">V</text>
<text x="92.2" y="192.7">V</text>
<text x="120.9" y="195.9">D</text>
<text x="126.9" y="194.6">1</text>
<text x="54.2" y="201.3">D</text>
<text x="60.3" y="200">1</text>
<text x="151.2" y="203.2">7</text>
<text x="53.3" y="207.2">R</text>
<text x="60.7" y="205.9">8</text>
<text x="120.9" y="206.7">R</text>
<text x="126.9" y="205.4">4</text>
<text x="151.2" y="207.6">6</text>
<text x="157.2" y="209">CANL</text>
<text x="157.2" y="204.7">CANH</text>
<text x="54.2" y="214.5">R</text>
<text x="60.3" y="213.2">4</text>
<text x="84.7" y="211">7</text>
<text x="84.7" y="215.3">6</text>
<text x="90.6" y="212.5">CANH</text>
<text x="90.6" y="216.8">CANL</text>
</g>
<g font-size="2.1">
<text x="19" y="158.8">(1)</text>
<text x="19" y="262.9">PRODUCTION DATA information is current as of publication date.</text>
<text x="19" y="265">Products conform to specifications per the terms of the Texas</text>
<text x="19" y="267.1">Instruments standard warranty. Production processing does not</text>
<text x="19" y="269.2">necessarily include testing of all parameters.</text>
</g>
<g font-size="2" fill="#231f20">
<text x="53.5" y="193.2">CC</text>
<text x="93.7" y="193.2">ref</text>
<text x="55.1" y="207.7">S</text>
</g>
<text font-size=".4" fill="#fff" x="19" y="50.4">1</text>
</svg>
